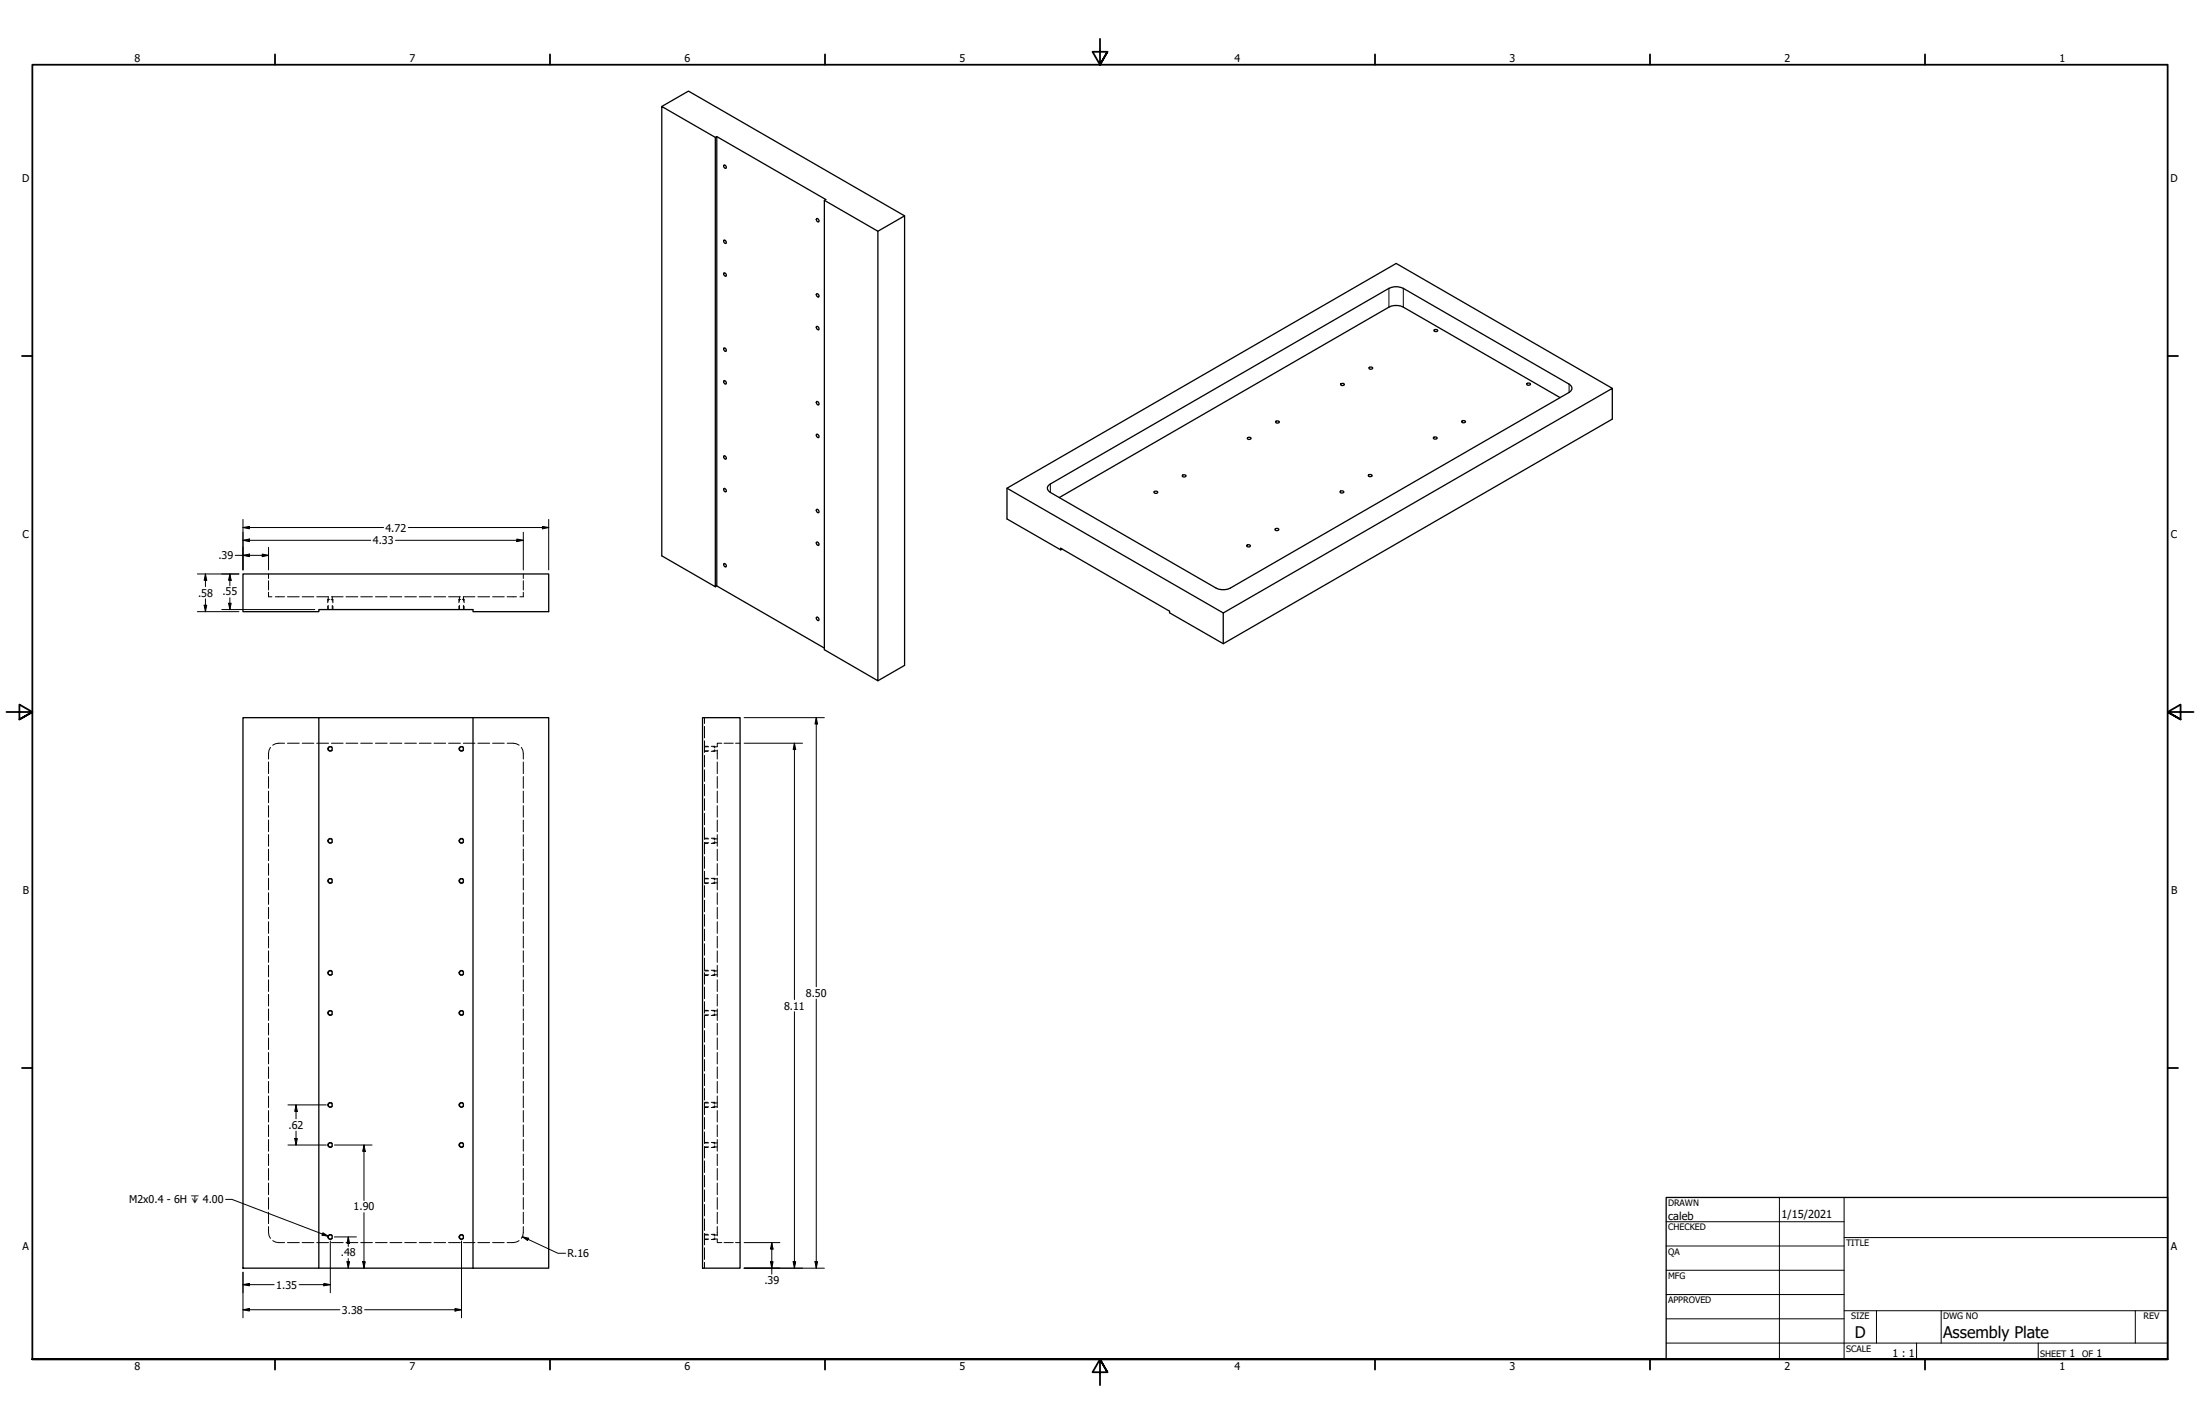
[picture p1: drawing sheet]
<svg xmlns="http://www.w3.org/2000/svg" width="864mm" height="559mm" viewBox="0 0 864 559" stroke-linecap="round" stroke-linejoin="round" font-family="sans-serif">
<!-- layer: Hidden (ANSI) -->
<g fill="none" stroke="#000" stroke-width=".39">
<path d="M105.4 225.2v1.8M105.4 227.9v3.6M105.4 232.4v1.8h1.3M108.1 234.2h3.6M112.8 234.2h4.7M118.6 234.2h4.6M124.3 234.2h4.7M128.7 235.2h.6M128.8 234.2v1.7M128.8 237.6v1.6M130 235.2h.7M130.1 234.2h4.6"/>
<path d="M130.4 234.2v1.7M130.4 237.6v1.6M135.8 234.2h4.7M141.6 234.2h4.6M147.4 234.2h4.6M153.1 234.2h4.6M158.9 234.2h4.5M164.6 234.2h4.6M170.4 234.2h4.5M176.1 234.2h4.6M180.1 235.2h.7M180.3 234.2v1.7"/>
<path d="M180.3 237.6v1.6M181.5 235.2h.7M181.9 234.2h4.5M181.9 234.2v1.7M181.9 237.6v1.6M187.6 234.2h4.6M193.4 234.2h4.5M199.1 234.2h3.7M205.4 225.2v1.8M205.4 227.9v3.6M205.4 232.4v1.8h-1.3M105.4 299v4.6"/>
<path d="M106.2 293.3l-.6 1.1-.2 3.5M111.7 291.7l-3.6 .1-1 .6M112.8 291.7h4.7M118.6 291.7h4.6M124.3 291.7h4.7M130.1 291.7h4.6M135.8 291.7h4.7M141.6 291.7h4.6M147.4 291.7h4.6M153.1 291.7h4.6M158.9 291.7h4.5M164.6 291.7h4.6"/>
<path d="M170.4 291.7h4.5M176.1 291.7h4.6M181.9 291.7h4.5M187.6 291.7h4.6M193.4 291.7h4.5M199.1 291.7l3.5 .1 1.2 .6M204.7 293.3l.5 1.1 .2 3.5M205.4 299v4.6M276.5 281.6v2.3M276.5 285.1v4.5M276.5 290.7v4.6M276.5 296.4v4.5"/>
<path d="M276.5 294.6h1.7M276.5 293.1h1.7M279.8 294.6h1.8M280.5 292.9v.6M280.5 294.2v.6M281.6 294.3v3.6M281.6 299v4.6M283.3 291.7h-1.7v1.3l-1.8 .1M284.2 291.7h3.6M288.7 291.7h1.8M105.4 304.7v4.6M105.4 310.5v4.5"/>
<path d="M105.4 316.2v4.5M205.4 304.7v4.6M205.4 310.5v4.5M205.4 316.2v4.5M276.5 302.1v4.5M276.5 307.8v4.5M276.5 313.4v4.6M276.5 319.2v4.5M281.6 304.7v4.6M281.6 310.5v4.5M281.6 316.2v4.5M105.4 321.8v4.6"/>
<path d="M105.4 327.5v4.6M105.4 333.2v4.6M105.4 338.9v4.6M205.4 321.8v4.6M205.4 327.5v4.6M205.4 333.2v4.6M205.4 338.9v4.6M276.5 324.8v4.6M276.5 330.5v4.6M276.5 336.2v4.5M276.5 330.7h1.7M276.5 329.2h1.7"/>
<path d="M279.8 330.7h1.8M279.8 329.2h1.8M280.5 328.9v.7M280.5 330.3v.7M281.6 321.8v4.6M281.6 327.5v4.6M281.6 333.2v4.6M281.6 338.9v4.6M105.4 344.6v4.6M105.4 350.3v4.6M105.4 356v4.6M205.4 344.6v4.6"/>
<path d="M205.4 350.3v4.6M205.4 356v4.6M276.5 341.9v4.6h1.7M276.5 347.5v4.6M276.5 353.3v4.5M276.5 358.9v4.6M276.5 344.9h1.7M279.8 346.5h1.8M279.8 344.9h1.8M280.5 344.7v.6M280.5 346v.6M281.6 344.6v4.6"/>
<path d="M281.6 350.3v4.6M281.6 356v4.6M105.4 361.7v4.6M105.4 367.4v4.6M105.4 373.1v4.5M105.4 378.8v4.5M205.4 361.7v4.6M205.4 367.4v4.6M205.4 373.1v4.5M205.4 378.8v4.5M276.5 364.6v4.6M276.5 370.3v4.5"/>
<path d="M276.5 376v4.6M281.6 361.7v4.6M281.6 367.4v4.6M281.6 373.1v4.5M281.6 378.8v4.5M105.4 384.5v4.6M105.4 390.2v4.6M105.4 395.9v4.5M205.4 384.5v4.6M205.4 390.2v4.6M205.4 395.9v4.5M276.5 381.7v4.5"/>
<path d="M276.5 387.3v4.6M276.5 393.1v4.5M276.5 398.7v4.6M276.5 398.3h1.7M276.5 396.7h1.7M276.5 382.5h1.7M276.5 381h1.7M279.8 398.3h1.8M279.8 396.7h1.8M279.8 382.5h1.8M279.8 381h1.8M280.5 380.7v.7"/>
<path d="M280.5 382.1v.7M280.5 396.5v.6M280.5 397.8v.7M281.6 384.5v4.6M281.6 390.2v4.6M281.6 395.9v4.5M105.4 401.6v4.5M105.4 407.3v4.6M105.4 413v4.5M105.4 418.7v4.5M205.4 401.6v4.5M205.4 407.3v4.6"/>
<path d="M205.4 413v4.5M205.4 418.7v4.5M276.5 404.4v4.5M276.5 410.1v4.6M276.5 415.8v4.5M281.6 401.6v4.5M281.6 407.3v4.6M281.6 413v4.5M281.6 418.7v4.5M105.4 424.4v4.5M105.4 430.1v4.6M105.4 435.8v4.5"/>
<path d="M205.4 424.4v4.5M205.4 430.1v4.6M205.4 435.8v4.5M276.5 421.4v4.6M276.5 427.2v4.5M276.5 438.5v4.5M276.5 434.3h1.7M278.2 432.8h-1.7v4.6M279.8 434.3h1.8M279.8 432.8h1.8M280.5 432.6v.7M280.5 433.9v.7"/>
<path d="M281.6 424.4v4.5M281.6 430.1v4.6M281.6 435.8v4.5M105.4 441.5v4.5M105.4 447.2v4.5M105.4 452.9v4.5M105.4 458.5v4.6M205.4 441.5v4.5M205.4 447.2v4.5M205.4 452.9v4.5M205.4 458.5v4.6M276.5 444.2v4.6"/>
<path d="M276.5 449.9v4.5M276.5 455.5v4.6M276.5 450.1h1.7M276.5 448.5h1.7M279.8 450.1h1.8M279.8 448.5h1.8M280.5 448.3v.6M280.5 449.6v.7M281.6 441.5v4.5M281.6 447.2v4.5M281.6 452.9v4.5M281.6 458.5v4.6"/>
<path d="M105.4 464.2v4.6M105.4 470v4.5M105.4 475.7v4.5M205.4 464.2v4.6M205.4 470v4.5M205.4 475.7v4.5M276.5 461.3v4.5M276.5 466.9v4.6M276.5 472.6v4.5M276.5 478.3v4.6M281.6 464.2v4.6M281.6 470v4.5"/>
<path d="M281.6 475.7v4.5M105.4 481.3l.2 3.6 .6 1.1M107.1 486.9l1 .5 3.6 .2M112.8 487.6h4.7M118.6 487.6h4.6M124.3 487.6h4.7M130.1 487.6h4.6M135.8 487.6h4.7M141.6 487.6h4.6M147.4 487.6h4.6M153.1 487.6h4.6M158.9 487.6h4.5"/>
<path d="M164.6 487.6h4.6M170.4 487.6h4.5M176.1 487.6h4.6M181.9 487.6h4.5M187.6 487.6h4.6M193.4 487.6h4.5M203.8 486.9l-1.2 .5-3.5 .2M205.4 481.3l-.2 3.6-.5 1.1M276.5 484v4.5M276.5 489.6v4.6M276.5 495.4v2.2M276.5 486.2h1.7"/>
<path d="M276.5 484.6h1.7M279.8 486.2l1.8 .1v1.3h1.7M279.8 484.6h1.8M280.5 484.4v.7M280.5 485.7v.7M281.6 481.3v3.6M284.2 487.6h3.6M288.7 487.6h1.8"/>
</g>
<!-- layer: Hidden Narrow (ANSI) -->
<g fill="none" stroke="#000" stroke-width=".39">
<path d="M128.7 235.2v1.3M128.7 237.9v1.3M130.7 235.2v1.3M130.7 237.9v1.3M180.1 235.2v1.3M180.1 237.9v1.3M182.2 235.2v1.3M182.2 237.9v1.3M130.5 293.2l-1.2-.3-.5 .3-.1 .7 .1 .5 .5 .4 1.2-.4M182 293.2l-1.2-.3-.5 .3-.2 .7 .2 .5 .5 .4 1.2-.4M276.5 294.8h1.4M276.5 292.9h1.4"/>
<path d="M279.2 294.8h1.3M279.2 292.9h1.3M130.5 329.4l-.5-.4h-.7l-.6 .9 .6 1h.7l.5-.4M182 329.4l-.5-.4h-.7l-.7 .9 .7 1h.7l.5-.4M276.5 331h1.4M276.5 328.9h1.4M279.2 331h1.3M279.2 328.9h1.3M130.5 345.1l-1.2-.4-.5 .4-.1 .6 .6 .9h.7l.5-.3M182 345.1l-1.2-.4-.5 .4-.2 .6 .7 .9h.7l.5-.3M276.5 346.6h1.4M276.5 344.7h1.4"/>
<path d="M279.2 346.6h1.3M279.2 344.7h1.3M130.5 381.2l-.5-.4h-.7l-.6 1 .6 .9h.7l.5-.4M130.5 396.9l-1.2-.3-.5 .3-.1 .6 .6 1h.7l.5-.4M182 396.9l-1.2-.3-.5 .3-.2 .6 .7 1h.7l.5-.4M182 381.2l-.5-.4h-.7l-.7 1 .7 .9h.7l.5-.4M276.5 398.5h1.4M276.5 396.5h1.4M276.5 382.8h1.4M276.5 380.7h1.4M279.2 398.5h1.3M279.2 396.5h1.3"/>
<path d="M279.2 382.8h1.3M279.2 380.7h1.3M130.5 433l-.5-.4h-.7l-.6 1 .6 .9h.7l.5-.4M182 433l-.5-.4h-.7l-.7 1 .7 .9h.7l.5-.4M276.5 434.6h1.4M276.5 432.6h1.4M279.2 434.6h1.3M279.2 432.6h1.3M130.5 448.7l-1.2-.3-.5 .3-.1 .6 .6 1h.7l.5-.4M182 448.7l-1.2-.3-.5 .3-.2 .6 .7 1h.7l.5-.4M276.5 450.3h1.4M276.5 448.3h1.4"/>
<path d="M279.2 450.3h1.3M279.2 448.3h1.3M130.5 484.8l-.5-.4h-.7l-.6 1 .6 .9h.7l.5-.3M182 484.8l-.5-.4h-.7l-.7 1 .7 .9h.7l.5-.3M276.5 486.4h1.4M276.5 484.4h1.4M279.2 486.4h1.3M279.2 484.4h1.3"/>
</g>
<!-- layer: Visible (ANSI) -->
<g fill="none" stroke="#000" stroke-width=".51">
<path d="M259.8 41.8l10.5-6 84.8 48.9M280.8 53.9l-21-12.1v176.3l21 12.2 .6-.4v-176.3l-.6 .3v176.4M281.4 53.6l42.8 24.7-.6 .3v176.4l21 12.1v-176.4l-21-12.1M284.2 64.8a.92 .92 0 0 1 .9 1.1l-.2 .2a.93 .93 0 0 1-.7-1.3zM284.2 94.2l.7 .3 .2 .5-.2 .6a.93 .93 0 0 1-.7-1.4zM320.5 85.8a.92 .92 0 0 1 1 1.1l-.3 .2a.93 .93 0 0 1-.7-1.3zM344.6 90.7l10.5-6v176.4l-10.5 6M284.2 107.1l.7 .2 .2 .5-.2 .7a1.01 1.01 0 0 1-.7-1.4zM320.5 115.3l.7 .2 .3 .5-.3 .6a1.01 1.01 0 0 1-.7-1.3zM284.2 136.5l.7 .3 .2 .5-.2 .6a1.01 1.01 0 0 1-.7-1.4zM320.5 128.1l.7 .2 .3 .5-.3 .7a1.01 1.01 0 0 1-.7-1.4zM563.1 129.4l1-.1 .2 .6a.97 .97 0 0 1-1.4-.2z"/>
<path d="M284.2 149.4l.7 .2 .2 .5-.2 .6a1.01 1.01 0 0 1-.7-1.3zM320.5 157.5l.7 .3 .3 .5-.3 .6a1.01 1.01 0 0 1-.7-1.4zM526.4 150.6l1-.1 .3 .6-.9 .2-.4-.2zM537.5 144.1h1l.3 .6-.9 .2-.4-.2zM599.2 150.7a1 1 0 0 1 1.6-.1v.3l-1 .3zM612.4 156l-61.5-35.5a6.3 6.3 0 0 0-5.7 0l-129.4 74.8M632.9 152.4l-84.8-49-152.8 88.2v12l21.1 12.2M284.2 178.9a.92 .92 0 0 1 .9 1.1l-.2 .2a.97 .97 0 0 1-.7-1.3zM320.5 170.4a.86 .86 0 0 1 .8 .4 .86 .86 0 0 1-.1 1 1.01 1.01 0 0 1-.7-1.4zM489.8 171.7l1-.1 .2 .6-.8 .3-.5-.2zM500.9 165.3l1-.1 .3 .6-.9 .3-.5-.2zM562.6 171.8a.84 .84 0 0 1 .9-.3 .84 .84 0 0 1 .6 .6l-.9 .2z"/>
<path d="M574 165.2l1-.1 .2 .6-.9 .2-.5-.2zM284.2 191.7a.92 .92 0 0 1 .9 1.1l-.2 .2a.93 .93 0 0 1-.7-1.3zM320.5 199.9a.92 .92 0 0 1 1 1.1l-.3 .2a.93 .93 0 0 1-.7-1.3zM395.3 191.6l84.9 48.9M411.5 190.5l133.7-77.3a6.3 6.3 0 0 1 5.7 0l65 37.5a1.73 1.73 0 0 1 1.2 1.7 1.73 1.73 0 0 1-1.2 1.6l-132.9 76.8a6.3 6.3 0 0 1-5.7 0l-65-37.6a1.71 1.71 0 0 1-.8-2.7zM453.1 192.8h1.1l.2 .6a.88 .88 0 0 1-1.5-.3zM464.2 186.4h1.1l.2 .5-.9 .3-.4-.2zM526 193a.84 .84 0 0 1 .8-.4 .84 .84 0 0 1 .7 .6l-1 .3zM537.1 186.6a.84 .84 0 0 1 .8-.4 .84 .84 0 0 1 .7 .6l-.9 .3zM320.5 212.7a.92 .92 0 0 1 1 1.2l-.3 .2a.93 .93 0 0 1-.7-1.4zM416.9 215.5l-.5 .3v-.7l42.7 24.7v.7l21.1 12.1 152.7-88.1v-12.1l-152.7 88.1v12.1M489.6 213.9l.9-.1 .3 .6-.9 .2-.6-.4z"/>
<path d="M500.4 207.7a.84 .84 0 0 1 .9-.4 .84 .84 0 0 1 .7 .7l-1 .2zM95.4 225.2h120v14.8h-29.7v-.8h-60.5v.8h-29.8zM281.4 229.9l42.2 24.4M284.2 221.2a.92 .92 0 0 1 .9 1.1l-.2 .2a.93 .93 0 0 1-.7-1.3zM320.5 242.2l.4-.1 .6 .9-.3 .6a1.01 1.01 0 0 1-.7-1.4zM95.4 281.6h29.8v216h-29.8zM125.2 281.6h60.5M185.7 281.6h29.7v216h-29.7M185.7 281.6v216M275.8 281.6h14.7v216h-14.7zM125.2 497.6h60.5"/>
<circle cx="129.6" cy="293.8" r=".79"/>
<circle cx="181.1" cy="293.8" r=".79"/>
<circle cx="129.6" cy="330" r=".79"/>
<circle cx="181.1" cy="330" r=".79"/>
<circle cx="129.6" cy="345.7" r=".79"/>
<circle cx="181.1" cy="345.7" r=".79"/>
<circle cx="129.6" cy="397.5" r=".79"/>
<circle cx="129.6" cy="381.8" r=".79"/>
<circle cx="181.1" cy="397.5" r=".79"/>
<circle cx="181.1" cy="381.8" r=".79"/>
<circle cx="129.6" cy="433.6" r=".79"/>
<circle cx="181.1" cy="433.6" r=".79"/>
<circle cx="129.6" cy="449.3" r=".79"/>
<circle cx="181.1" cy="449.3" r=".79"/>
<circle cx="129.6" cy="485.4" r=".79"/>
<circle cx="181.1" cy="485.4" r=".79"/>
</g>
<!-- layer: Visible Narrow (ANSI) -->
<path d="M545.2 113.2v7.3M550.9 113.2v7.3M615.9 150.7v3.3M412.3 189.9v3.3" fill="none" stroke="#000" stroke-width=".39"/>
<!-- layer: Border (ANSI) -->
<g fill="none" stroke="#000" stroke-width=".7">
<path d="M431.8 15.2v10.2l-2.9-5.1h5.8l-2.9 5.1 2.9-5.1M107.9 21.3v4.1M215.9 21.3v4.1M323.8 21.3v4.1M539.8 21.3v4.1M647.7 21.3v4.1M755.6 21.3v4.1M8.6 139.7h4.1M850.9 139.7h4.1M2.5 279.4h10.2l-5.1-2.9v5.8l5.1-2.9-5.1 2.9M861.1 279.4h-10.2l5.1-2.9v5.8l-5.1-2.9 5.1 2.9M8.6 419.1h4.1"/>
<path d="M850.9 419.1h4.1M12.7 533.4v-508h838.2v508h-838.2h838.2M107.9 533.4v4.1M215.9 533.4v4.1M323.8 533.4v4.1M434.7 538.5l-2.9-5.1 2.9 5.1h-5.8l2.9-5.1v10.2M539.8 533.4v4.1M647.7 533.4v4.1M755.6 533.4v4.1"/>
</g>
<!-- layer: Title (ANSI) -->
<g fill="none" stroke="#000" stroke-width=".39">
<path d="M654 479.4h69.9M698.5 469.9v63.5M723.9 469.9v63.5M654 488.9h69.9M654 498.5h69.9M723.9 485.6h127M654 508h69.9M654 517.5h69.9M723.9 514.3h127M736.6 514.3v12.7M762 514.3v12.7M838.2 514.3v12.7"/>
<path d="M654 527h196.9M752.3 527v6.4M800.1 527v6.4"/>
</g>
<path d="M654 469.9h196.9v63.5h-196.9z" fill="none" stroke="#000" stroke-width=".51"/>
<!-- layer: Dimension (ANSI) -->
<g fill="none" stroke="#000" stroke-width=".39">
<path d="M92.3 217.9h13.1M95.4 207l2.5-.4v.9zM95.4 217.9l2.5-.5v1zM95.4 212l2.5-.5v1zM95.4 207h55.2M95.4 203.8v19.8M95.4 212h50.1M102.9 217.4l2.5 .5-2.5 .5zM105.4 214.8v8.8M155.3 212h50.1M160.3 207h55.1M202.9 211.5l2.5 .5-2.5 .5z"/>
<path d="M205.4 208.9v14.7M212.9 206.6l2.5 .4-2.5 .5zM215.4 203.8v19.8M77.5 225.2h16.3M80.1 237.5h1.1l-.6 2.5zM80.6 225.2l.6 2.5h-1.1zM80.6 225.2v5M80.6 235v5M87.1 239.2h36.5M89.7 236.7h1l-.5 2.5zM90.2 225.2l.5 2.5h-1zM90.2 225.2v4.7"/>
<path d="M90.2 234.6v4.6M77.5 240h16.3M292.1 281.6h31.5M292.1 291.7h22.9M311.8 291.7l.6 2.4h-1.1zM311.8 291.7v100.5M320.4 281.6l.5 2.5h-1zM320.4 281.6v105.6M311.8 397v100.6M320.4 392v105.6M113 433.6h15.1M116.2 433.6l.5 2.5h-1z"/>
<path d="M116.2 433.6v5.4M113 449.3h15.1M115.7 446.8h1l-.5 2.5zM116.2 443.9v5.4M131.3 449.3h14.7M142.9 449.3l.5 2.5h-1zM142.9 449.3v21.8M142.9 475.9v21.7M95.4 499.2v17.9M129.7 487v20.3M131.3 485.4h8.6M136.2 495.1h1l-.5 2.5z"/>
<path d="M136.7 485.4l.5 2.5h-1zM136.7 485.4v3.7M136.7 493.9v3.7M142.4 495.1h1l-.5 2.5zM181.2 487v30.1M205 485.3l2.5 .6-.4 .9zM205 485.3l14 6.5h3M292.1 497.6h31.5M292.1 487.6h14M302.5 495.1h1l-.5 2.5zM303 487.6l.5 2.6h-1zM303 487.6v12.4"/>
<path d="M311.3 495.1h1.1l-.6 2.5zM319.9 495.1h1l-.5 2.5zM95.4 504.1l2.5-.5v1zM95.4 514l2.5-.5v1zM95.4 504.1h12.2M95.4 514h38M117.4 504.1h12.3M127.1 503.6l2.6 .5-2.6 .5zM143.1 514h38.1M178.6 513.5l2.6 .5-2.6 .5z"/>
</g>
<g fill="#000">
<path d="M95.4 207l2.5-.4v.9z" fill-rule="evenodd"/>
<path d="M95.4 217.9l2.5-.5v1z" fill-rule="evenodd"/>
<path d="M95.4 212l2.5-.5v1z" fill-rule="evenodd"/>
<path d="M102.9 217.4l2.5 .5-2.5 .5z" fill-rule="evenodd"/>
<path d="M202.9 211.5l2.5 .5-2.5 .5z" fill-rule="evenodd"/>
<path d="M212.9 206.6l2.5 .4-2.5 .5z" fill-rule="evenodd"/>
<path d="M80.1 237.5h1.1l-.6 2.5z" fill-rule="evenodd"/>
<path d="M80.6 225.2l.6 2.5h-1.1z" fill-rule="evenodd"/>
<path d="M89.7 236.7h1l-.5 2.5z" fill-rule="evenodd"/>
<path d="M90.2 225.2l.5 2.5h-1z" fill-rule="evenodd"/>
<path d="M311.8 291.7l.6 2.4h-1.1z" fill-rule="evenodd"/>
<path d="M320.4 281.6l.5 2.5h-1z" fill-rule="evenodd"/>
<path d="M116.2 433.6l.5 2.5h-1z" fill-rule="evenodd"/>
<path d="M115.7 446.8h1l-.5 2.5z" fill-rule="evenodd"/>
<path d="M142.9 449.3l.5 2.5h-1z" fill-rule="evenodd"/>
<path d="M136.2 495.1h1l-.5 2.5z" fill-rule="evenodd"/>
<path d="M136.7 485.4l.5 2.5h-1z" fill-rule="evenodd"/>
<path d="M142.4 495.1h1l-.5 2.5z" fill-rule="evenodd"/>
<path d="M205 485.3l2.5 .6-.4 .9z" fill-rule="evenodd"/>
<path d="M302.5 495.1h1l-.5 2.5z" fill-rule="evenodd"/>
<path d="M303 487.6l.5 2.6h-1z" fill-rule="evenodd"/>
<path d="M311.3 495.1h1.1l-.6 2.5z" fill-rule="evenodd"/>
<path d="M319.9 495.1h1l-.5 2.5z" fill-rule="evenodd"/>
<path d="M95.4 504.1l2.5-.5v1z" fill-rule="evenodd"/>
<path d="M95.4 514l2.5-.5v1z" fill-rule="evenodd"/>
<path d="M127.1 503.6l2.6 .5-2.6 .5z" fill-rule="evenodd"/>
<path d="M178.6 513.5l2.6 .5-2.6 .5z" fill-rule="evenodd"/>
</g>
<!-- layer: Symbol (ANSI) -->
<path d="M88.6 470.7h2.5l37.8 14.4M126.7 483.7l2.2 1.4-2.5-.4z" fill="none" stroke="#000" stroke-width=".39"/>
<path d="M126.7 483.7l2.2 1.4-2.5-.4z" fill-rule="evenodd" fill="#000"/>
<g font-size="6.3">
<text x="728.1" y="524.9">D</text>
<text x="762.8" y="525">Assembly Plate</text>
</g>
<g font-size="4.3">
<text x="654.8" y="478.6">caleb</text>
<text x="699.3" y="478">1/15/2021</text>
</g>
<g font-size="4.2">
<text x="52.8" y="24.4">8</text>
<text x="160.8" y="24.4">7</text>
<text x="268.7" y="24.4">6</text>
<text x="376.7" y="24.4">5</text>
<text x="484.6" y="24.4">4</text>
<text x="592.6" y="24.4">3</text>
<text x="700.5" y="24.4">2</text>
<text x="808.5" y="24.4">1</text>
<text x="8.8" y="71.4">D</text>
<text x="852" y="71.4">D</text>
<text x="151.3" y="208.6">4.72</text>
<text x="8.9" y="211.1">C</text>
<text x="146.4" y="213.6">4.33</text>
<text x="852.2" y="211.1">C</text>
<text x="85.7" y="219.5">.39</text>
<text x="87.3" y="233.7">.55</text>
<text x="77.7" y="234.1">.58</text>
<text x="9" y="350.8">B</text>
<text x="852.2" y="350.8">B</text>
<text x="316.4" y="391.2">8.50</text>
<text x="307.8" y="396.2">8.11</text>
<text x="113.3" y="443">.62</text>
<text x="50.7" y="472.2">M2x0.4 - 6H ↧ 4.00</text>
<text x="138.8" y="475">1.90</text>
<text x="8.9" y="490.5">A</text>
<text x="852.2" y="490.5">A</text>
<text x="133.8" y="493">.48</text>
<text x="222.8" y="493.3">R.16</text>
<text x="300" y="503.9">.39</text>
<text x="108.5" y="505.7">1.35</text>
<text x="134.2" y="515.5">3.38</text>
<text x="742.9" y="532.6">1 : 1</text>
<text x="812.4" y="532.6">1</text>
<text x="823" y="532.6">1</text>
<text x="52.8" y="537.5">8</text>
<text x="160.8" y="537.5">7</text>
<text x="268.7" y="537.5">6</text>
<text x="376.7" y="537.5">5</text>
<text x="484.6" y="537.5">4</text>
<text x="592.6" y="537.5">3</text>
<text x="700.5" y="537.5">2</text>
<text x="808.5" y="537.5">1</text>
</g>
<g font-size="3.5">
<text x="654.8" y="473.2">DRAWN</text>
<text x="654.8" y="482.8">CHECKED</text>
<text x="724.7" y="488.9">TITLE</text>
<text x="654.8" y="492.3">QA</text>
<text x="654.8" y="501.8">MFG</text>
<text x="654.8" y="511.4">APPROVED</text>
<text x="726.7" y="517.7">SIZE</text>
<text x="762.8" y="517.7">DWG NO</text>
<text x="841.4" y="517.7">REV</text>
<text x="724.7" y="530.4">SCALE</text>
<text x="800.9" y="532.6">SHEET</text>
<text x="817.4" y="532.6">OF</text>
</g>
</svg>
